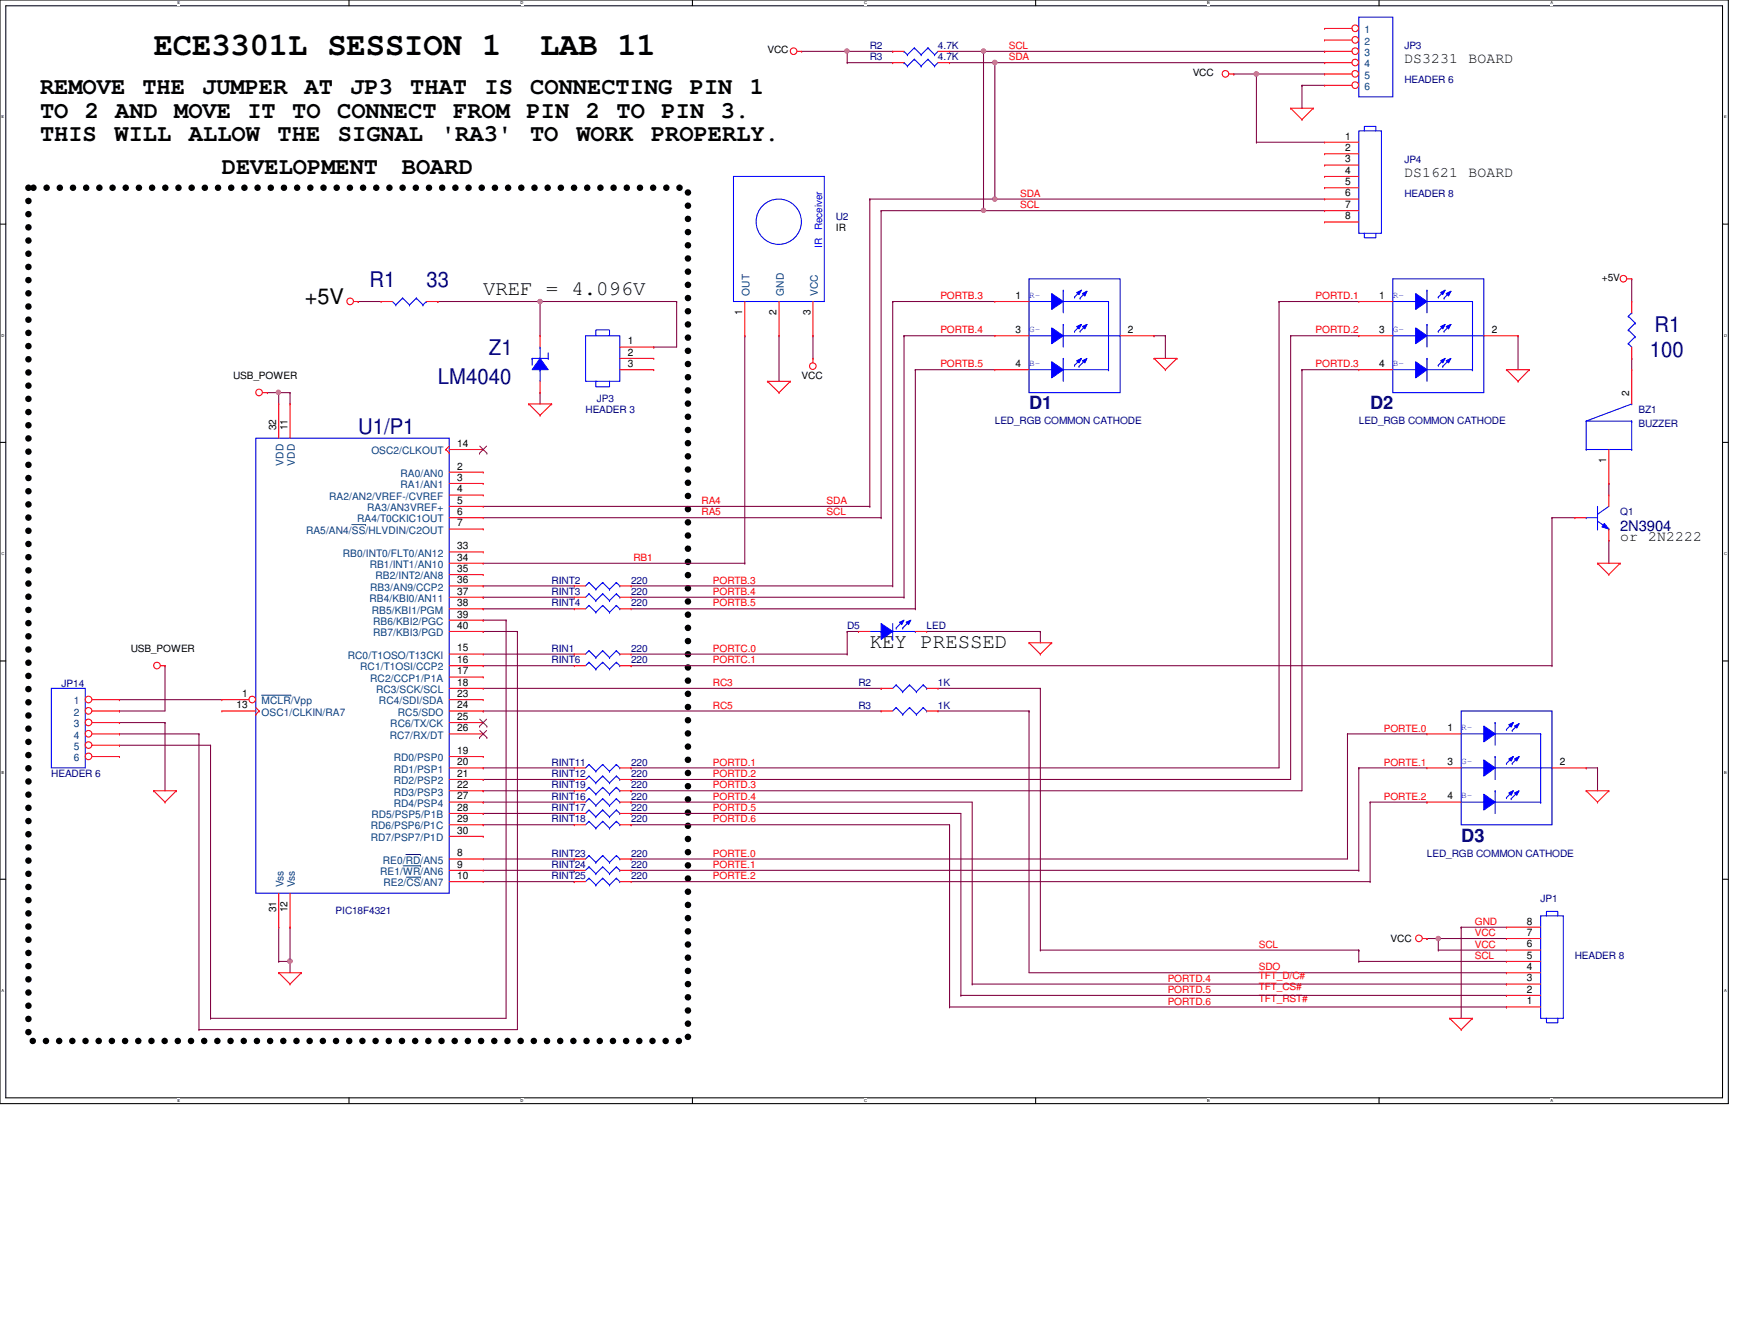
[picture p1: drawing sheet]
<svg xmlns="http://www.w3.org/2000/svg" width="279mm" height="216mm" viewBox="0 0 279 216" stroke-linecap="round" stroke-linejoin="round" font-family="sans-serif">
<path d="M0 0h278v177.4h-278zM.9 .9h276.2v175.6h-276.2z" fill="none" stroke="#000" stroke-width=".17"/>
<g fill="#fff">
<path d="M28.5 .1h.5v.7h-.5z"/>
<path d="M28.5 176.6h.5v.7h-.5z"/>
</g>
<path d="M56.1 0v.9M56.1 176.5v.9" fill="none" stroke="#000" stroke-width=".17"/>
<g fill="#fff">
<path d="M83.7 .1h.5v.7h-.5z"/>
<path d="M83.7 176.6h.5v.7h-.5z"/>
</g>
<path d="M111.4 0v.9M111.4 176.5v.9" fill="none" stroke="#000" stroke-width=".17"/>
<g fill="#fff">
<path d="M139 .1h.4v.7h-.4z"/>
<path d="M139 176.6h.4v.7h-.4z"/>
</g>
<path d="M166.6 0v.9M166.6 176.5v.9" fill="none" stroke="#000" stroke-width=".17"/>
<g fill="#fff">
<path d="M194.2 .1h.4v.7h-.4z"/>
<path d="M194.2 176.6h.4v.7h-.4z"/>
</g>
<path d="M221.8 0v.9M221.8 176.5v.9" fill="none" stroke="#000" stroke-width=".17"/>
<g fill="#fff">
<path d="M249.4 .1h.4v.7h-.4z"/>
<path d="M249.4 176.6h.4v.7h-.4z"/>
<path d="M.3 18.5h.4v.7h-.4z"/>
<path d="M277.3 18.5h.4v.7h-.4z"/>
<path d="M.3 53.6h.4v.7h-.4z"/>
<path d="M277.3 53.6h.5v.7h-.5z"/>
</g>
<path d="M0 36h.9M277.1 36h.9" fill="none" stroke="#000" stroke-width=".17"/>
<g fill="#fff">
<path d="M.3 88.6h.4v.8h-.4z"/>
<path d="M277.3 88.6h.5v.8h-.5z"/>
</g>
<path d="M0 71.1h.9M277.1 71.1h.9" fill="none" stroke="#000" stroke-width=".17"/>
<g fill="#fff">
<path d="M.3 123.8h.4v.7h-.4z"/>
<path d="M277.3 123.8h.4v.7h-.4z"/>
</g>
<path d="M0 106.3h.9M277.1 106.3h.9" fill="none" stroke="#000" stroke-width=".17"/>
<g fill="#fff">
<path d="M.3 158.9h.3v.7h-.3z"/>
<path d="M277.3 158.9h.4v.7h-.4z"/>
</g>
<path d="M0 141.4h.9M277.1 141.4h.9" fill="none" stroke="#000" stroke-width=".17"/>
<path d="M4.6 30.2h106.1v137.1h-106.1z" fill="none" stroke="#000" stroke-width="1.1" stroke-dasharray="0 2.1"/>
<path d="M119.8 54h.1M119.8 54v36.6M77.7 90.6h42.1M119.8 90.6h.1M46.7 154.6h.1M46.7 154.6v1.8M77.7 141.7h14.7M92.4 141.7h.1M101.5 141.7h118.9M220.4 141.7h.1" fill="none" stroke="#800040" stroke-width=".17"/>
<circle cx="46.6" cy="154.5" r=".36" fill="#f0f"/>
<circle cx="46.6" cy="154.5" r=".36" fill="none" stroke="#f0f" stroke-width=".17"/>
<g fill="none" stroke="#800040" stroke-width=".17">
<path d="M43 63.1h.1M43 63.1h3.7M44.8 63.1h.1M44.8 63.1v1.8M46.7 63.1h.1M46.7 63.1v1.8M19.2 114.3h.1M19.2 119.8h.1M19.2 118h.1M19.2 112.5h.1M19.2 116.2h.1M19.2 119.8h14.7"/>
<path d="M19.2 118h12.8M19.2 112.5h16.5M19.2 116.2h7.3M26.5 107h.1M26.5 116.2h.1M26.5 107v7.3h-7.3M26.5 116.2v10.9M32 118h.1M32 118v47.5M33.9 119.8h.1M33.9 119.8v43.9M77.7 101.5h.1"/>
<path d="M77.7 101.5h5.5M83.2 101.5h.1M83.2 101.5v64h-51.2M44.8 154.6h.1M46.7 149.1h.1M46.7 149.1v5.5h-1.9M32 165.5h.1"/>
</g>
<circle cx="44.8" cy="63.1" r=".34" fill="#f0f"/>
<circle cx="44.8" cy="63.1" r=".34" fill="none" stroke="#f0f" stroke-width=".17"/>
<g fill="none" stroke="#800040" stroke-width=".17">
<path d="M57.6 48.5h.1M57.6 48.5h3.7M70.4 48.5h.1M70.4 48.5h38.4M86.9 48.5h.1M86.9 48.5v5.5M86.9 63.1h.1M86.9 63.1v1.8M77.7 94.2h.1M77.7 94.2h14.7M77.7 107h.1M77.7 114.3h.1"/>
<path d="M77.7 107h14.7M77.7 110.7h64M77.7 114.3h64M141.7 110.7h.1M77.7 123.4h.1M77.7 125.3h.1M77.7 128.9h.1M77.7 130.8h.1M77.7 132.6h.1M77.7 123.4h14.7M77.7 125.3h14.7M77.7 128.9h14.7"/>
<path d="M77.7 130.8h14.7M77.7 132.6h14.7M44.8 149.1h.1M44.8 149.1v5.5M33.9 163.7h.1M33.9 163.7h47.5"/>
</g>
<circle cx="86.9" cy="48.5" r=".34" fill="#f0f"/>
<circle cx="86.9" cy="48.5" r=".34" fill="none" stroke="#f0f" stroke-width=".17"/>
<g fill="none" stroke="#800040" stroke-width=".17">
<path d="M105.2 55.8h.1M108.8 48.5h.1M108.8 48.5v7.3h-3.6M143.6 48.5h.1M143.6 48.5h16.4M187.5 54h.1M187.5 54v3.6M77.7 96h.1M77.7 99.7h.1M77.7 97.9h.1M77.7 96h14.7M77.7 99.7h3.7"/>
<path d="M77.7 97.9h14.7M81.4 99.7h.1M81.4 99.7v64M101.5 96h43.9M101.5 94.2h42.1M101.5 97.9h45.7M143.6 94.2h.1M145.4 96h.1M147.2 97.9h.1M101.5 107h.1M101.5 107h148.1M150.9 114.3h14.6"/>
<path d="M165.5 114.3h.1M216.7 118h.1M216.7 118h12.8M216.7 118v20.1h-115.2M77.7 138.1h14.7M77.7 139.9h14.7M92.4 138.1h.1M92.4 139.9h.1M101.5 123.4h.1M101.5 125.3h.1M101.5 128.9h.1M101.5 130.8h.1"/>
<path d="M101.5 132.6h.1M101.5 138.1h.1M101.5 123.4h104.2M101.5 125.3h106.1M101.5 128.9h54.9M101.5 130.8h53.1M101.5 132.6h51.2M101.5 139.9h117.1M218.6 139.9h.1M218.6 123.4h.1M218.6 123.4h10.9M218.6 123.4v16.5"/>
<path d="M255.1 123.4h.1M255.1 123.4h1.9M257 123.4h.1M257 123.4v3.7M156.4 158.2h85.9M165.5 156.4h76.8M167.3 152.7h51.3M218.6 154.6h.1M218.6 152.7h.1M218.6 152.7v1.9M218.6 154.6h23.7M229.5 150.9h.1"/>
<path d="M229.5 150.9h1.9M242.3 156.4h.1M242.3 158.2h.1M152.7 161.9h89.6M154.6 160h87.7M242.3 161.9h.1M242.3 160h.1"/>
</g>
<circle cx="231.3" cy="150.9" r=".34" fill="#f0f"/>
<circle cx="231.3" cy="150.9" r=".34" fill="none" stroke="#f0f" stroke-width=".17"/>
<g fill="none" stroke="#800040" stroke-width=".17">
<path d="M158.2 33.9h.1M158.2 33.9h54.9M125.3 54h.1M125.3 54v7.3M130.8 54h.1M130.8 54v3.6M143.6 48.5h.1M143.6 48.5v45.7M145.4 54h.1M145.4 54v42M145.4 54h14.6M147.2 59.4h.1"/>
<path d="M147.2 59.4h12.8M147.2 59.4v38.5M185.6 54h.1M185.6 54h1.9M205.7 48.5h.1M205.7 48.5h12.9M205.7 48.5v74.9M207.6 54h.1M207.6 54h11M207.6 54v71.3M209.4 59.4h.1M209.4 59.4v67.7h-107.9"/>
<path d="M209.4 59.4h9.2M244.2 54h.1M244.2 54v5.4M262.5 44.8h.1M262.5 57.6h.1M262.5 44.8v3.7M262.5 57.6v1.8M258.8 77.7h.1M258.8 77.7v1.9M249.6 83.2h.1M249.6 83.2h3.7M249.6 83.2v23.8"/>
<path d="M258.8 86.9h.1M258.8 86.9v3.7M77.7 105.2h14.7M92.4 105.2h.1M101.5 105.2h34.8M136.3 105.2h.1M136.3 101.5h.1M136.3 101.5v3.7M136.3 101.5h1.8M138.1 101.5h.1M149.1 101.5h18.2M150.9 110.7h16.4"/>
<path d="M165.5 114.3h.1M165.5 114.3v42.1M167.3 110.7h.1M167.3 101.5h.1M167.3 101.5v1.8M167.3 110.7v42M249.6 107h.1M77.7 127.1h.1M77.7 127.1h14.7M101.5 127.1h.1M152.7 132.6v29.3M154.6 130.8v29.2"/>
<path d="M156.4 128.9v29.3M220.4 128.9h.1M220.4 128.9v12.8M220.4 128.9h9.1M229.5 128.9h.1M156.4 158.2h.1M167.3 152.7h.1M231.4 152.7h.1M231.4 150.9h.1M231.4 152.7h10.9M231.4 150.9v1.8M231.4 150.9h10.9"/>
<path d="M235 149.1h.1M235 149.1h7.3M235 149.1v14.6M152.7 161.9h.1M154.6 160h.1"/>
</g>
<circle cx="158.2" cy="33.8" r=".34" fill="#f0f"/>
<circle cx="158.2" cy="33.8" r=".34" fill="none" stroke="#f0f" stroke-width=".17"/>
<path d="M198.5 11.9h.1M198.5 11.9h3.6M202.1 11.9h.1M202.1 11.9v11M209.4 13.7h.1M209.4 13.7v3.7M209.4 13.7h3.7M160 32h.1M160 32h53.1M202.1 22.9h.1M202.1 22.9h11" fill="none" stroke="#800040" stroke-width=".17"/>
<circle cx="160" cy="32" r=".34" fill="#f0f"/>
<circle cx="160" cy="32" r=".34" fill="none" stroke="#f0f" stroke-width=".17"/>
<path d="M152.7 10.1h7.3M152.7 8.3h5.5M158.2 8.3h.1M160 10.1h.1M202.1 11.9h11M213.1 11.9h.1" fill="none" stroke="#800040" stroke-width=".17"/>
<circle cx="202.1" cy="11.9" r=".36" fill="#f0f"/>
<circle cx="202.1" cy="11.9" r=".36" fill="none" stroke="#f0f" stroke-width=".17"/>
<path d="M128.9 8.3h14.7M136.3 8.3h.1M136.3 10.1h.1M136.3 10.1h7.3M136.3 8.3v1.8M143.6 8.3h.1" fill="none" stroke="#800040" stroke-width=".17"/>
<circle cx="136.2" cy="8.2" r=".34" fill="#f0f"/>
<circle cx="136.2" cy="8.2" r=".34" fill="none" stroke="#f0f" stroke-width=".17"/>
<path d="M213.1 8.3h.1M213.1 8.3h-54.9v25.6M139.9 32h.1M139.9 32v49.4M158.2 33.9h.1M77.7 81.4h62.2M139.9 81.4h.1" fill="none" stroke="#800040" stroke-width=".17"/>
<circle cx="158.2" cy="8.2" r=".34" fill="#f0f"/>
<circle cx="158.2" cy="8.2" r=".34" fill="none" stroke="#f0f" stroke-width=".17"/>
<path d="M213.1 10.1h.1M213.1 10.1h-53.1v21.9M141.7 33.9h.1M141.7 33.9v49.3M141.7 33.9h16.5M158.2 33.9h.1M160 32h.1M77.7 83.2h64M141.7 83.2h.1" fill="none" stroke="#800040" stroke-width=".17"/>
<circle cx="160" cy="10" r=".35" fill="#f0f"/>
<circle cx="160" cy="10" r=".35" fill="none" stroke="#f0f" stroke-width=".17"/>
<path d="M139.9 32h.1M139.9 32h20.1" fill="none" stroke="#800040" stroke-width=".17"/>
<g fill="none" stroke="#f00" stroke-width=".17">
<path d="M128.2 8.3h.7M128.9 8.3h.1M197.7 11.9h.8M198.5 11.9h.1M207.6 17.4h.1M207.6 17.4h3.6M207.6 17.4l1.8 1.8M209.4 19.2h.1M211.2 17.4h.1M211.2 17.4l-1.8 1.8M56.9 48.5h.7M57.6 48.5h.1"/>
<path d="M61.3 48.5h.1M61.3 48.5h1.8M68.6 48.5h1.8M70.4 48.5h.1M99.7 57.6h5.5M99.7 59.4h5.5M99.7 55.8h5.5M105.2 55.8h.1M105.2 57.6h.1M105.2 59.4h.1M130.8 57.6h.1M130.8 57.6v.7"/>
<path d="M185.6 57.6h.1M185.6 57.6h3.7M185.6 57.6l1.9 1.8M187.5 59.4h.1M189.3 57.6h.1M189.3 57.6l-1.8 1.8M242.3 59.4h.1M242.3 59.4h3.7M242.3 59.4l1.9 1.9M246 59.4h.1M246 59.4l-1.8 1.9M261.7 44.8h.8"/>
<path d="M262.5 44.8h.1M42.2 63.1h.8M43 63.1h.1M85 64.9h.1M85 64.9h3.7M85 64.9l1.9 1.9M86.9 66.8h.1M88.7 64.9h.1M88.7 64.9l-1.8 1.9M123.4 61.3h.1M123.4 61.3h3.7M123.4 61.3l1.9 1.8"/>
<path d="M125.3 63.1h.1M127.1 61.3h.1M127.1 61.3l-1.8 1.8M244.2 61.3h.1M92.4 96h.1M92.4 94.2h.1M92.4 97.9h.1M92.4 96h1.8M92.4 94.2h1.8M92.4 97.9h1.8M99.7 96h1.8M99.7 94.2h1.8"/>
<path d="M99.7 97.9h1.8M101.5 96h.1M101.5 94.2h.1M101.5 97.9h.1M257 90.6h.1M257 90.6h3.6M257 90.6l1.8 1.8M258.8 92.4h.1M260.6 90.6h.1M260.6 90.6l-1.8 1.8M25.8 107h.7M26.5 107h.1"/>
<path d="M165.5 103.3h.1M165.5 103.3h3.7M165.5 103.3l1.8 1.9M167.3 105.2h.1M169.2 103.3h.1M169.2 103.3l-1.9 1.9M24.7 127.1h.1M24.7 127.1h3.7M24.7 127.1l1.8 1.8M26.5 128.9h.1M28.4 127.1h.1M28.4 127.1l-1.9 1.8"/>
<path d="M92.4 123.4h.1M92.4 132.6h.1M92.4 123.4h1.8M92.4 132.6h1.8M99.7 123.4h1.8M99.7 132.6h1.8M101.5 123.4h.1M101.5 132.6h.1M255.1 127.1h.1M255.1 127.1h3.7M255.1 127.1l1.9 1.8M257 128.9h.1"/>
<path d="M258.8 127.1h.1M258.8 127.1l-1.8 1.8M44.8 156.4h.1M44.8 156.4h3.7M44.8 156.4l1.9 1.8M46.7 158.2h.1M48.5 156.4h.1M48.5 156.4l-1.8 1.8M228.8 150.9h.7M229.5 150.9h.1M233.2 163.7h.1M233.2 163.7h3.7"/>
<path d="M233.2 163.7l1.8 1.8M235 165.5h.1M236.9 163.7h.1M236.9 163.7l-1.9 1.8"/>
<circle cx="127.6" cy="8.2" r=".54"/>
<circle cx="197.1" cy="11.9" r=".54"/>
<circle cx="56.3" cy="48.4" r=".54"/>
<circle cx="130.7" cy="58.9" r=".54"/>
<circle cx="261.1" cy="44.8" r=".54"/>
<circle cx="41.7" cy="63.1" r=".54"/>
<circle cx="25.2" cy="107" r=".54"/>
<circle cx="228.2" cy="150.8" r=".54"/>
</g>
<g fill="none" stroke="#00f" stroke-width=".17">
<path d="M63.1 48.5l.6 .5M63.7 49h.1M64.8 47.9h.1M64.8 47.9l-1.1 1.1M64.8 47.9l1.1 1.1M65.9 49h.1M67 47.9h.1M67 47.9l-1.1 1.1M67 47.9l1 1.1M68 49h.1M68.6 48.5h.1M68.6 48.5l-.6 .5"/>
<path d="M94.2 54h5.5v7.3h-5.5zM95.8 54v-1h2.2v1h-.1M96 61.3h-.2v.9h2.2v-.9M94.7 95.5h.1M94.7 93.6h.1M94.7 97.3h.1M94.7 95.5l-.5 .5M94.7 95.5l1.1 1.1M94.7 93.6l-.5 .6M94.7 93.6l1.1 1.1M94.7 97.3l-.5 .6M94.7 97.3l1.1 1.1"/>
<path d="M95.8 96.6h.1M95.8 94.7h.1M95.8 98.4h.1M96.9 95.5h.1M96.9 93.6h.1M96.9 97.3h.1M96.9 95.5l-1.1 1.1M96.9 95.5l1.1 1.1M96.9 93.6l-1.1 1.1M96.9 93.6l1.1 1.1M96.9 97.3l-1.1 1.1M96.9 97.3l1.1 1.1"/>
<path d="M98 96.6h.1M98 94.7h.1M98 98.4h.1M99.1 95.5h.1M99.1 93.6h.1M99.1 97.3h.1M99.1 95.5l-1.1 1.1M99.1 95.5l.6 .5M99.1 93.6l-1.1 1.1M99.1 93.6l.6 .6M99.1 97.3l-1.1 1.1M99.1 97.3l.6 .6"/>
<path d="M99.7 96h.1M99.7 94.2h.1M99.7 97.9h.1M139.9 101.5h1.8M141.7 101.5h.1M143.6 102.8h.1M143.6 100.2v2.6M143.6 101.5h3.6M147.2 101.5h.1M94.7 122.9h.1M94.7 132h.1M94.7 122.9l-.5 .5"/>
<path d="M94.7 122.9l1.1 1.1M94.7 132l-.5 .6M94.7 132l1.1 1.1M95.8 124h.1M95.8 133.1h.1M96.9 122.9h.1M96.9 132h.1M96.9 122.9l-1.1 1.1M96.9 122.9l1.1 1.1M96.9 132l-1.1 1.1M96.9 132l1.1 1.1M98 124h.1"/>
<path d="M98 133.1h.1M99.1 122.9h.1M99.1 132h.1M99.1 122.9l-1.1 1.1M99.1 122.9l.6 .5M99.1 132l-1.1 1.1M99.1 132l.6 .6M99.7 123.4h.1M99.7 132.6h.1"/>
</g>
<path d="M141.7 100.2l1.9 1.3-1.9 1.3z" fill-rule="evenodd" fill="#00f"/>
<path d="M141.7 100.2l1.9 1.3-1.9 1.3z" fill="none" stroke="#00f" stroke-width=".17"/>
<path d="M145.8 100l.7-.3-.4 .7z" fill-rule="evenodd" fill="#00f"/>
<path d="M145.8 100l.7-.3-.4 .7z" fill="none" stroke="#00f" stroke-width=".17"/>
<path d="M144.7 100l.7-.3-.4 .7z" fill-rule="evenodd" fill="#00f"/>
<g fill="none" stroke="#00f" stroke-width=".17">
<path d="M145.2 99.9l-1.1 1.1M146.3 99.9l-1.1 1.1M8.3 110.7h5.4v12.7h-5.4zM144.1 101h.1M144.1 113.7h.1M144.1 113.7l-.5 .6M144.1 113.7l1.1 1.2M144.7 100l.7-.3-.4 .7zM145.2 101h.1M145.2 114.9h.1M146.3 113.7h.1M146.3 113.7l-1.1 1.2"/>
<path d="M146.3 113.7l1.1 1.2M147.4 114.9h.1M148.5 113.7h.1M148.5 113.7l-1.1 1.2M148.5 113.7l.6 .6M149.1 114.3h.1"/>
</g>
<path d="M138.1 101.5h.1M138.1 101.5h1.8M141.7 114.3h.1M141.7 114.3h1.9M147.2 101.5h1.9M149.1 101.5h.1M149.1 114.3h1.8M150.9 114.3h.1" fill="none" stroke="#f00" stroke-width=".17"/>
<circle cx="14.2" cy="112.5" r=".54" fill="#fff"/>
<g fill="none" stroke="#f00" stroke-width=".17">
<path d="M14.8 112.5h4.4M19.2 112.5h.1"/>
<circle cx="14.2" cy="112.5" r=".54"/>
</g>
<circle cx="14.2" cy="114.3" r=".54" fill="#fff"/>
<g fill="none" stroke="#f00" stroke-width=".17">
<path d="M14.8 114.3h4.4M19.2 114.3h.1"/>
<circle cx="14.2" cy="114.3" r=".54"/>
</g>
<circle cx="14.2" cy="116.1" r=".54" fill="#fff"/>
<g fill="none" stroke="#f00" stroke-width=".17">
<path d="M14.8 116.2h4.4M19.2 116.2h.1"/>
<circle cx="14.2" cy="116.1" r=".54"/>
</g>
<circle cx="14.2" cy="118" r=".54" fill="#fff"/>
<g fill="none" stroke="#f00" stroke-width=".17">
<path d="M14.8 118h4.4M19.2 118h.1"/>
<circle cx="14.2" cy="118" r=".54"/>
</g>
<circle cx="14.2" cy="119.8" r=".54" fill="#fff"/>
<g fill="none" stroke="#f00" stroke-width=".17">
<path d="M14.8 119.8h4.4M19.2 119.8h.1"/>
<circle cx="14.2" cy="119.8" r=".54"/>
</g>
<circle cx="14.2" cy="121.6" r=".54" fill="#fff"/>
<g fill="none" stroke="#f00" stroke-width=".17">
<path d="M119.8 54h.1M119.8 48.5v5.5M125.3 54h.1M125.3 48.5v5.5M130.8 54h.1M130.8 48.5v5.5M14.8 121.6h4.4M19.2 121.6h.1M92.4 138.1h.1M92.4 138.1h1.8M99.7 138.1h1.8M101.5 138.1h.1"/>
<path d="M242.3 158.2h.1M242.3 156.4h.1M242.3 154.6h.1M242.3 152.7h.1M242.3 150.9h.1M242.3 149.1h.1M242.3 158.2h5.5M242.3 156.4h5.5M242.3 154.6h5.5M242.3 152.7h5.5M242.3 150.9h5.5M242.3 149.1h5.5"/>
<path d="M242.3 161.9h.1M242.3 160h.1M242.3 161.9h5.5M242.3 160h5.5"/>
<circle cx="14.2" cy="121.6" r=".54"/>
</g>
<g fill="none" stroke="#00f" stroke-width=".17">
<path d="M118 28.4h14.6v20.1h-14.6zM41.1 70.4h31.2v73.2h-31.2zM94.7 137.5h.1M94.7 137.5l-.5 .6M94.7 137.5l1.1 1.1M95.8 138.6h.1M96.9 137.5h.1M96.9 137.5l-1.1 1.1M96.9 137.5l1.1 1.1M98 138.6h.1M99.1 137.5h.1M99.1 137.5l-1.1 1.1"/>
<path d="M99.1 137.5l.6 .6M99.7 138.1h.1M247.8 147.2h3.7v16.5h-3.7zM248.8 147.2v-.7h1.8v.7M248.8 163.7v.7h1.8v-.7"/>
<circle cx="125.3" cy="35.6" r="3.6"/>
</g>
<circle cx="40.6" cy="112.5" r=".54" fill="#fff"/>
<g fill="none" stroke="#f00" stroke-width=".17">
<path d="M44.8 64.9h.1M44.8 64.9v5.5M46.7 64.9h.1M46.7 64.9v5.5M71.7 72.3h.1M71.7 72.3l.6 .5M72.3 72.8h.1M72.3 75.9h5.4M72.3 77.7h5.4M72.3 79.6h5.4M72.3 71.7l-.6 .6M72.3 72.3h5.4"/>
<path d="M77.7 75.9h.1M77.7 77.7h.1M77.7 79.6h.1M77.7 72.3h.1M72.3 81.4h5.4M72.3 83.2h5.4M72.3 85h5.4M72.3 88.7h5.4M72.3 90.6h5.4M72.3 92.4h5.4M72.3 94.2h5.4M72.3 96h5.4"/>
<path d="M72.3 97.9h5.4M72.3 99.7h5.4M77.7 81.4h.1M77.7 83.2h.1M77.7 85h.1M77.7 88.7h.1M77.7 90.6h.1M77.7 92.4h.1M77.7 94.2h.1M77.7 96h.1M77.7 97.9h.1M77.7 99.7h.1"/>
<path d="M35.7 112.5h.1M35.7 114.3h.1M35.7 112.5h4.3M35.7 114.3h5.4M41.1 114.9h.1M41.1 113.7l.6 .6M41.7 114.3h.1M41.7 114.3l-.6 .6M72.3 112.5h5.4M72.3 114.3h5.4M72.3 101.5h5.4M72.3 118h5.4"/>
<path d="M72.3 116.2h5.4M72.3 110.7h5.4M72.3 108.8h5.4M72.3 107h5.4M72.3 105.2h5.4M77.7 101.5h.1M77.7 118h.1M77.7 116.2h.1M77.7 114.3h.1M77.7 112.5h.1M77.7 110.7h.1M77.7 108.8h.1"/>
<path d="M77.7 107h.1M77.7 105.2h.1M72.3 138.1h5.4M72.3 139.9h5.4M72.3 121.6h5.4M72.3 123.4h5.4M72.3 125.3h5.4M72.3 127.1h5.4M72.3 128.9h5.4M72.3 130.8h5.4M72.3 132.6h5.4M72.3 134.5h5.4"/>
<path d="M77.7 138.1h.1M77.7 139.9h.1M77.7 121.6h.1M77.7 123.4h.1M77.7 125.3h.1M77.7 127.1h.1M77.7 128.9h.1M77.7 130.8h.1M77.7 132.6h.1M77.7 134.5h.1M44.8 149.1h.1M44.8 143.6v5.5"/>
<path d="M46.7 149.1h.1M46.7 143.6v5.5M72.3 141.7h5.4M77.7 141.7h.1"/>
<circle cx="40.6" cy="112.5" r=".54"/>
</g>
<path d="M56.6 84.3h2.2M58.8 84.3h.1M42.1 111.8h4.7M46.8 111.8h.1M64.9 139.2h2.7M65.3 137.4h2.3M67.6 137.4h.1M67.6 139.2h.1M65.4 141h2.2M67.6 141h.1" fill="none" stroke="#004080" stroke-width=".16"/>
<path d="M77.1 72.9h.1M77.2 71.7l1.1 1.2M78.3 71.7l-1.2 1.2M78.3 72.9h.1M77.1 118.6h.1M77.1 116.8h.1M77.2 117.4l1.1 1.2M77.2 115.6l1.1 1.2M78.3 117.4l-1.2 1.2M78.3 115.6l-1.2 1.2M78.3 118.6h.1M78.3 116.8h.1" fill="none" stroke="#804000" stroke-width=".16"/>
<path d="M238.7 116.7l1.8 1.3-1.8 1.3z" fill-rule="evenodd" fill="#00f"/>
<path d="M238.7 116.7l1.8 1.3-1.8 1.3z" fill="none" stroke="#00f" stroke-width=".17"/>
<path d="M242.7 116.5l.7-.3-.3 .7z" fill-rule="evenodd" fill="#00f"/>
<path d="M242.3 117.3h.1M242.7 116.5l.7-.3-.3 .7zM243.4 116.2l-1.1 1.1" fill="none" stroke="#00f" stroke-width=".17"/>
<path d="M243.6 116.7l.7-.4-.3 .8z" fill-rule="evenodd" fill="#00f"/>
<path d="M235 118h12.8M240.5 116.2h.1M240.5 116.2v3.6M243.6 116.7l.7-.4-.3 .8zM247.8 118h.1M242.3 128.2h.1M243.4 127.1l-1.1 1.1" fill="none" stroke="#00f" stroke-width=".17"/>
<path d="M238.7 122.2l1.8 1.2-1.8 1.4z" fill-rule="evenodd" fill="#00f"/>
<path d="M238.7 122.2l1.8 1.2-1.8 1.4z" fill="none" stroke="#00f" stroke-width=".17"/>
<path d="M238.7 127.7l1.8 1.2-1.8 1.3z" fill-rule="evenodd" fill="#00f"/>
<path d="M235 123.4h12.8M235 128.9h12.8M238.7 127.7l1.8 1.2-1.8 1.3zM243.1 128.4h.1M243.2 122.7h.1M244.2 127.3l-1.1 1.1M244.3 121.6l-1.1 1.1M247.8 123.4h.1M247.8 128.9h.1" fill="none" stroke="#00f" stroke-width=".17"/>
<path d="M242.7 122l.7-.4-.3 .7z" fill-rule="evenodd" fill="#00f"/>
<path d="M242.7 122l.7-.4-.3 .7z" fill="none" stroke="#00f" stroke-width=".17"/>
<path d="M243.6 122l.7-.4-.3 .7z" fill-rule="evenodd" fill="#00f"/>
<path d="M243.6 122l.7-.4-.3 .7z" fill="none" stroke="#00f" stroke-width=".17"/>
<path d="M242.7 127.5l.7-.4-.3 .7z" fill-rule="evenodd" fill="#00f"/>
<path d="M242.7 127.5l.7-.4-.3 .7z" fill="none" stroke="#00f" stroke-width=".17"/>
<path d="M243.6 127.5l.7-.4-.3 .7z" fill-rule="evenodd" fill="#00f"/>
<g fill="none" stroke="#00f" stroke-width=".17">
<path d="M145.4 8.3h.1M145.4 8.3l.6 .5M146 8.8h.1M147.1 7.7h.1M147.1 7.7l1.1 1.1M147.1 7.7l-1.1 1.1M148.2 8.8h.1M149.3 7.7h.1M149.3 7.7l1 1.1M149.3 7.7l-1.1 1.1M150.3 8.8h.1M150.9 8.3l-.6 .5"/>
<path d="M218.6 21h3.6v16.5h-3.6zM219.5 21v-.7h1.8v.7M219.5 37.5v.7h1.8v-.7M235 114.3h14.6v18.3h-14.6zM243.2 117.4h.1M244.3 116.3l-1.1 1.1M247.8 118v10.9M94.7 126.6h.1M94.7 126.6l-.5 .5M94.7 126.6l1.1 1.1M95.8 127.7h.1M96.9 126.6h.1"/>
<path d="M96.9 126.6l-1.1 1.1M96.9 126.6l1.1 1.1M98 127.7h.1M99.1 126.6h.1M99.1 126.6l-1.1 1.1M99.1 126.6l.6 .5M99.7 127.1h.1M240.5 121.6h.1M240.5 127.1h.1M240.5 121.6v3.7M240.5 127.1v3.7M242.3 122.7h.1"/>
<path d="M243.4 121.6l-1.1 1.1M243.6 127.5l.7-.4-.3 .7zM247.8 128.9h.1M247.8 123.4h1.8M249.6 123.4h.1"/>
</g>
<g fill="none" stroke="#f00" stroke-width=".17">
<path d="M143.6 8.3h.1M143.6 8.3h1.8M150.9 8.3h1.8M152.7 8.3h.1M213.1 22.9h.1M213.1 24.7h.1M213.1 26.5h.1M213.1 28.4h.1M213.1 30.2h.1M213.1 32h.1M213.1 33.9h.1M213.1 35.7h.1"/>
<path d="M213.1 22.9h5.5M213.1 24.7h5.5M213.1 26.5h5.5M213.1 28.4h5.5M213.1 30.2h5.5M213.1 32h5.5M213.1 33.9h5.5M213.1 35.7h5.5M229.5 118h.1M229.5 118h5.5M92.4 127.1h.1M92.4 127.1h1.8"/>
<path d="M99.7 127.1h1.8M101.5 127.1h.1M229.5 123.4h.1M229.5 128.9h.1M229.5 123.4h5.5M229.5 128.9h5.5M249.6 123.4h5.5M255.1 123.4h.1"/>
</g>
<path d="M227.7 47.2l1.8 1.3-1.8 1.2z" fill-rule="evenodd" fill="#00f"/>
<path d="M227.7 47.2l1.8 1.3-1.8 1.2z" fill="none" stroke="#00f" stroke-width=".17"/>
<path d="M231.7 47l.8-.3-.4 .7z" fill-rule="evenodd" fill="#00f"/>
<path d="M231.4 47.8h.1M231.7 47l.8-.3-.4 .7zM232.5 46.7l-1.1 1.1" fill="none" stroke="#00f" stroke-width=".17"/>
<path d="M232.6 47.2l.8-.4-.4 .8z" fill-rule="evenodd" fill="#00f"/>
<path d="M224 48.5h12.9M229.5 46.7h.1M229.5 46.7v3.6M231.4 58.7h.1M232.5 57.6l-1.1 1.1M232.6 47.2l.8-.4-.4 .8zM236.9 48.5h.1" fill="none" stroke="#00f" stroke-width=".17"/>
<path d="M227.7 52.7l1.8 1.3-1.8 1.2z" fill-rule="evenodd" fill="#00f"/>
<path d="M227.7 52.7l1.8 1.3-1.8 1.2z" fill="none" stroke="#00f" stroke-width=".17"/>
<path d="M227.7 58.2l1.8 1.2-1.8 1.3z" fill-rule="evenodd" fill="#00f"/>
<path d="M224 54h12.9M224 59.4h12.9M227.7 58.2l1.8 1.2-1.8 1.3zM232.1 58.9h.1M232.3 53.3h.1M233.2 57.8l-1.1 1.1M233.4 52.2l-1.1 1.1M236.9 54h.1M236.9 59.4h.1" fill="none" stroke="#00f" stroke-width=".17"/>
<path d="M231.7 52.5l.8-.3-.4 .7z" fill-rule="evenodd" fill="#00f"/>
<path d="M231.7 52.5l.8-.3-.4 .7z" fill="none" stroke="#00f" stroke-width=".17"/>
<path d="M232.6 52.5l.8-.3-.4 .7z" fill-rule="evenodd" fill="#00f"/>
<path d="M232.6 52.5l.8-.3-.4 .7z" fill="none" stroke="#00f" stroke-width=".17"/>
<path d="M231.7 58l.8-.4-.4 .7z" fill-rule="evenodd" fill="#00f"/>
<path d="M231.7 58l.8-.4-.4 .7z" fill="none" stroke="#00f" stroke-width=".17"/>
<path d="M232.6 58l.8-.4-.4 .7z" fill-rule="evenodd" fill="#00f"/>
<g fill="none" stroke="#00f" stroke-width=".17">
<path d="M218.6 2.8h5.4v12.8h-5.4zM224 44.8h14.7v18.3h-14.7zM229.5 52.2h.1M229.5 57.6h.1M229.5 52.2v3.6M229.5 57.6v3.7M231.4 53.3h.1M232.3 47.9h.1M232.5 52.2l-1.1 1.1M232.6 58l.8-.4-.4 .7zM233.4 46.8l-1.1 1.1M236.9 59.4h.1"/>
<path d="M236.9 48.5v10.9M236.9 54h1.8M238.7 54h.1M94.7 139.4h.1M94.7 139.4l-.5 .5M94.7 139.4l1.1 1.1M96.9 139.4h.1M96.9 139.4l-1.1 1.1M96.9 139.4l1.1 1.1M99.1 139.4h.1M99.1 139.4l-1.1 1.1M99.1 139.4l.6 .5"/>
<path d="M99.7 139.9h.1M95.8 140.5h.1M98 140.5h.1"/>
</g>
<path d="M218.6 48.5h.1M218.6 54h.1M218.6 59.4h.1M218.6 48.5h5.4M218.6 54h5.4M218.6 59.4h5.4M238.7 54h5.5M244.2 54h.1M92.4 139.9h.1M92.4 139.9h1.8M99.7 139.9h1.8M101.5 139.9h.1" fill="none" stroke="#f00" stroke-width=".17"/>
<circle cx="218" cy="4.5" r=".54" fill="#fff"/>
<g fill="none" stroke="#f00" stroke-width=".17">
<path d="M213.1 4.6h.1M213.1 4.6h4.4"/>
<circle cx="218" cy="4.5" r=".54"/>
</g>
<circle cx="218" cy="6.4" r=".54" fill="#fff"/>
<g fill="none" stroke="#f00" stroke-width=".17">
<path d="M213.1 6.4h.1M213.1 6.4h4.4"/>
<circle cx="218" cy="6.4" r=".54"/>
</g>
<circle cx="218" cy="8.2" r=".54" fill="#fff"/>
<g fill="none" stroke="#f00" stroke-width=".17">
<path d="M213.1 8.3h.1M213.1 8.3h4.4"/>
<circle cx="218" cy="8.2" r=".54"/>
</g>
<circle cx="218" cy="10" r=".54" fill="#fff"/>
<g fill="none" stroke="#f00" stroke-width=".17">
<path d="M213.1 10.1h.1M213.1 10.1h4.4"/>
<circle cx="218" cy="10" r=".54"/>
</g>
<circle cx="218" cy="11.9" r=".54" fill="#fff"/>
<g fill="none" stroke="#f00" stroke-width=".17">
<path d="M213.1 11.9h.1M213.1 11.9h4.4"/>
<circle cx="218" cy="11.9" r=".54"/>
</g>
<circle cx="218" cy="13.7" r=".54" fill="#fff"/>
<g fill="none" stroke="#f00" stroke-width=".17">
<path d="M213.1 13.7h.1M213.1 13.7h4.4M262.5 59.4h.1M262.5 57.6h.1M262.5 48.5h.1M262.5 48.5v1.8M262.5 55.8v1.8M262.5 59.4v5.5M258.8 77.7h.1M258.8 72.3v5.4M92.4 105.2h.1M92.4 107h.1"/>
<path d="M92.4 105.2h1.8M92.4 107h1.8M99.7 105.2h1.8M99.7 107h1.8M101.5 105.2h.1M101.5 107h.1M92.4 128.9h.1M92.4 128.9h1.8M99.7 128.9h1.8M101.5 128.9h.1"/>
<circle cx="218" cy="13.7" r=".54"/>
</g>
<g fill="none" stroke="#00f" stroke-width=".17">
<path d="M261.9 55.2h.1M261.9 53h.1M261.9 50.8h.1M261.9 55.2l.6 .6M261.9 53l1.1 1.1M261.9 50.8l1.1 1.1M262.5 50.3h.1M262.5 50.3l-.6 .5M263 54.1h.1M263 51.9h.1M263 54.1l-1.1 1.1M263 51.9l-1.1 1.1"/>
<path d="M255.1 67.7h.1M255.1 72.3h.1M255.1 72.3h7.4M255.1 67.7h7.4M255.1 67.7v4.6M262.5 72.3h.1M262.5 67.7h.1M262.5 64.9h.1M262.5 67.7v4.6M262.5 64.9l-7.4 2.8M94.7 104.6h.1M94.7 106.5h.1"/>
<path d="M94.7 104.6l-.5 .6M94.7 104.6l1.1 1.1M94.7 106.5l-.5 .5M94.7 106.5l1.1 1.1M95.8 105.7h.1M95.8 107.6h.1M96.9 104.6h.1M96.9 106.5h.1M96.9 104.6l-1.1 1.1M96.9 104.6l1.1 1.1M96.9 106.5l-1.1 1.1M96.9 106.5l1.1 1.1"/>
<path d="M98 105.7h.1M98 107.6h.1M99.1 104.6h.1M99.1 106.5h.1M99.1 104.6l-1.1 1.1M99.1 104.6l.6 .6M99.1 106.5l-1.1 1.1M99.1 106.5l.6 .5M99.7 105.2h.1M99.7 107h.1M94.7 128.4h.1M94.7 128.4l-.5 .5"/>
<path d="M94.7 128.4l1.1 1.1M95.8 129.5h.1M96.9 128.4h.1M96.9 128.4l-1.1 1.1M96.9 128.4l1.1 1.1M98 129.5h.1M99.1 128.4h.1M99.1 128.4l-1.1 1.1M99.1 128.4l.6 .5M99.7 128.9h.1"/>
</g>
<path d="M169.2 47.2l1.8 1.3-1.8 1.2z" fill-rule="evenodd" fill="#00f"/>
<path d="M169.2 47.2l1.8 1.3-1.8 1.2z" fill="none" stroke="#00f" stroke-width=".17"/>
<path d="M173.2 47l.7-.3-.3 .7z" fill-rule="evenodd" fill="#00f"/>
<path d="M172.8 47.8h.1M173.2 47l.7-.3-.3 .7zM173.9 46.7l-1.1 1.1" fill="none" stroke="#00f" stroke-width=".17"/>
<path d="M174.1 47.2l.7-.4-.3 .8z" fill-rule="evenodd" fill="#00f"/>
<path d="M165.5 48.5h12.8M171 46.7h.1M171 46.7v3.6M172.8 58.7h.1M173.9 57.6l-1.1 1.1M174.1 47.2l.7-.4-.3 .8zM178.3 48.5h.1" fill="none" stroke="#00f" stroke-width=".17"/>
<path d="M169.2 52.7l1.8 1.3-1.8 1.2z" fill-rule="evenodd" fill="#00f"/>
<path d="M169.2 52.7l1.8 1.3-1.8 1.2z" fill="none" stroke="#00f" stroke-width=".17"/>
<path d="M169.2 58.2l1.8 1.2-1.8 1.3z" fill-rule="evenodd" fill="#00f"/>
<path d="M165.5 54h12.8M165.5 59.4h12.8M169.2 58.2l1.8 1.2-1.8 1.3zM173.6 58.9h.1M173.7 53.3h.1M174.7 57.8l-1.1 1.1M174.8 52.2l-1.1 1.1M178.3 54h.1M178.3 59.4h.1" fill="none" stroke="#00f" stroke-width=".17"/>
<path d="M173.2 52.5l.7-.3-.3 .7z" fill-rule="evenodd" fill="#00f"/>
<path d="M173.2 52.5l.7-.3-.3 .7z" fill="none" stroke="#00f" stroke-width=".17"/>
<path d="M174.1 52.5l.7-.3-.3 .7z" fill-rule="evenodd" fill="#00f"/>
<path d="M174.1 52.5l.7-.3-.3 .7z" fill="none" stroke="#00f" stroke-width=".17"/>
<path d="M173.2 58l.7-.4-.3 .7z" fill-rule="evenodd" fill="#00f"/>
<path d="M173.2 58l.7-.4-.3 .7z" fill="none" stroke="#00f" stroke-width=".17"/>
<path d="M174.1 58l.7-.4-.3 .7z" fill-rule="evenodd" fill="#00f"/>
<g fill="none" stroke="#00f" stroke-width=".17">
<path d="M85.6 57.6h.1M85.6 58.5h.1M85.6 57.6h2.6M85.6 57.6v.9M86.9 59.4h.1M86.9 55.8h.1M86.9 55.8v1.8M86.9 59.4v1.9M88.2 57.6h.1M88.2 56.7v.9M165.5 44.8h14.7v18.3h-14.7zM171 52.2h.1"/>
<path d="M171 57.6h.1M171 52.2v3.6M171 57.6v3.7M172.8 53.3h.1M173.7 47.9h.1M173.9 52.2l-1.1 1.1M174.1 58l.7-.4-.3 .7zM174.8 46.8l-1.1 1.1M178.3 59.4h.1M178.3 48.5v10.9M178.3 54h1.9M180.2 54h.1"/>
<path d="M94.7 141.2h.1M94.7 141.2l-.5 .5M94.7 141.2l1.1 1.1M95.8 142.3h.1M96.9 141.2h.1M96.9 141.2l-1.1 1.1M96.9 141.2l1.1 1.1M98 142.3h.1M99.1 141.2h.1M99.1 141.2l-1.1 1.1M99.1 141.2l.6 .5M99.7 141.7h.1"/>
</g>
<path d="M160 48.5h.1M160 54h.1M160 59.4h.1M160 48.5h5.5M160 54h5.5M160 59.4h5.5M180.2 54h5.4M185.6 54h.1M92.4 141.7h.1M92.4 141.7h1.8M99.7 141.7h1.8M101.5 141.7h.1" fill="none" stroke="#f00" stroke-width=".17"/>
<path d="M86.9 57.6l1.3 1.8h-2.6z" fill-rule="evenodd" fill="#00f"/>
<g fill="none" stroke="#00f" stroke-width=".17">
<path d="M86.9 57.6l1.3 1.8h-2.6zM255.1 83.2h.1M255.1 83.2h1.9M257 82.7h.1M257 85h.1M257 83.8l1.8 1.2M257 81.4v3.6M258.8 85h.1M258.8 81.4l-1.8 1.3M144.1 110.1h.1M144.1 110.1l-.5 .6M144.1 110.1l1.1 1.1"/>
<path d="M145.2 111.2h.1M146.3 110.1h.1M146.3 110.1l-1.1 1.1M146.3 110.1l1.1 1.1M147.4 111.2h.1M148.5 110.1h.1M148.5 110.1l-1.1 1.1M148.5 110.1l.6 .6M149.1 110.7h.1"/>
</g>
<path d="M86.9 54h.1M86.9 54v1.8M86.9 63.1h.1M86.9 61.3v1.8M141.7 110.7h.1M141.7 110.7h1.9M149.1 110.7h1.8M150.9 110.7h.1" fill="none" stroke="#f00" stroke-width=".17"/>
<path d="M258.1 84.2l.7 .8-1.1-.3z" fill="#00f"/>
<g fill="none" stroke="#00f" stroke-width=".17">
<path d="M145.4 10.1h.1M145.4 10.1l.6 .5M146 10.6h.1M147.1 9.5h.1M147.1 9.5l1.1 1.1M147.1 9.5l-1.1 1.1M148.2 10.6h.1M149.3 9.5h.1M149.3 9.5l1 1.1M149.3 9.5l-1.1 1.1M150.3 10.6h.1M150.9 10.1l-.6 .5"/>
<path d="M258.1 84.2l.7 .8-1.1-.3zM94.7 124.8h.1M94.7 130.2h.1M94.7 124.8l-.5 .5M94.7 124.8l1.1 1.1M94.7 130.2l-.5 .6M94.7 130.2l1.1 1.1M95.8 125.9h.1M95.8 131.3h.1M96.9 124.8h.1M96.9 130.2h.1M96.9 124.8l-1.1 1.1"/>
<path d="M96.9 124.8l1.1 1.1M96.9 130.2l-1.1 1.1M96.9 130.2l1.1 1.1M98 125.9h.1M98 131.3h.1M99.1 124.8h.1M99.1 130.2h.1M99.1 124.8l-1.1 1.1M99.1 124.8l.6 .5M99.1 130.2l-1.1 1.1M99.1 130.2l.6 .6M99.7 125.3h.1"/>
<path d="M99.7 130.8h.1"/>
</g>
<g fill="none" stroke="#f00" stroke-width=".17">
<path d="M143.6 10.1h.1M143.6 10.1h1.8M150.9 10.1h1.8M152.7 10.1h.1M258.8 79.6h.1M258.8 79.6v1.8M253.3 83.2h.1M253.3 83.2h1.8M258.8 86.9h.1M258.8 85v1.9M92.4 125.3h.1M92.4 130.8h.1"/>
<path d="M92.4 125.3h1.8M92.4 130.8h1.8M99.7 125.3h1.8M99.7 130.8h1.8M101.5 125.3h.1M101.5 130.8h.1"/>
</g>
<circle cx="46.6" cy="154.5" r=".36" fill="#f0f"/>
<circle cx="46.6" cy="154.5" r=".36" fill="none" stroke="#f0f" stroke-width=".17"/>
<circle cx="44.8" cy="63.1" r=".34" fill="#f0f"/>
<circle cx="44.8" cy="63.1" r=".34" fill="none" stroke="#f0f" stroke-width=".17"/>
<circle cx="86.9" cy="48.5" r=".34" fill="#f0f"/>
<circle cx="86.9" cy="48.5" r=".34" fill="none" stroke="#f0f" stroke-width=".17"/>
<circle cx="231.3" cy="150.9" r=".34" fill="#f0f"/>
<circle cx="231.3" cy="150.9" r=".34" fill="none" stroke="#f0f" stroke-width=".17"/>
<circle cx="158.2" cy="33.8" r=".34" fill="#f0f"/>
<circle cx="158.2" cy="33.8" r=".34" fill="none" stroke="#f0f" stroke-width=".17"/>
<circle cx="160" cy="32" r=".34" fill="#f0f"/>
<circle cx="160" cy="32" r=".34" fill="none" stroke="#f0f" stroke-width=".17"/>
<circle cx="202.1" cy="11.9" r=".36" fill="#f0f"/>
<circle cx="202.1" cy="11.9" r=".36" fill="none" stroke="#f0f" stroke-width=".17"/>
<circle cx="136.2" cy="8.2" r=".34" fill="#f0f"/>
<circle cx="136.2" cy="8.2" r=".34" fill="none" stroke="#f0f" stroke-width=".17"/>
<circle cx="158.2" cy="8.2" r=".34" fill="#f0f"/>
<circle cx="158.2" cy="8.2" r=".34" fill="none" stroke="#f0f" stroke-width=".17"/>
<circle cx="160" cy="10" r=".35" fill="#f0f"/>
<circle cx="160" cy="10" r=".35" fill="none" stroke="#f0f" stroke-width=".17"/>
<g font-size="5.2">
<text x="24.7" y="8.9">ECE3301L SESSION 1</text>
<text x="86.9" y="8.9">LAB 11</text>
</g>
<g font-size="3.8">
<text x="6.4" y="15.1">REMOVE</text>
<text x="22.9" y="15.1">THE</text>
<text x="32.5" y="15.1">JUMPER</text>
<text x="49" y="15.1">AT</text>
<text x="56.3" y="15.1">JP3</text>
<text x="66" y="15.1">THAT</text>
<text x="77.9" y="15.1">IS</text>
<text x="85.3" y="15.1">CONNECTING</text>
<text x="111" y="15.1">PIN</text>
<text x="120.6" y="15.1">1</text>
<text x="6.4" y="18.9">TO 2 AND MOVE IT TO CONNECT FROM PIN 2 TO PIN 3.</text>
<text x="6.4" y="22.7">THIS</text>
<text x="18.4" y="22.7">WILL</text>
<text x="30.4" y="22.7">ALLOW</text>
<text x="44.7" y="22.7">THE</text>
<text x="54.4" y="22.7">SIGNAL</text>
<text x="71" y="22.7">'RA3'</text>
<text x="85.3" y="22.7">TO</text>
<text x="92.7" y="22.7">WORK</text>
<text x="104.7" y="22.7">PROPERLY.</text>
<text x="35.7" y="27.9">DEVELOPMENT</text>
<text x="64.6" y="27.9">BOARD</text>
</g>
<g font-size="3.5" fill="#000080">
<text x="59.4" y="46.1">R1</text>
<text x="68.6" y="46.1">33</text>
<text x="266.1" y="53.4">R1</text>
<text x="78.7" y="57.1">Z1</text>
<text x="265.4" y="57.4">100</text>
<text x="70.4" y="61.8">LM4040</text>
<text x="57.6" y="69.8">U1/P1</text>
</g>
<text font-size="3.5" x="49" y="48.8">+5V</text>
<g font-size="3.3">
<text x="77.7" y="47.5">VREF = 4.096V</text>
<text x="139.9" y="104.2">KEY PRESSED</text>
</g>
<g font-size="2.9" fill="#000080">
<text x="165.5" y="65.8">D1</text>
<text x="220.4" y="65.8">D2</text>
<text x="235" y="135.3">D3</text>
</g>
<g font-size="2.4">
<text x="225.9" y="10.2">DS3231</text>
<text x="236.2" y="10.2">BOARD</text>
<text x="225.9" y="28.4">DS1621</text>
<text x="236.2" y="28.4">BOARD</text>
<text x="260.6" y="87">or</text>
<text x="265.1" y="87">2N2222</text>
</g>
<text font-size="2.4" fill="#000080" x="260.6" y="85.4">2N3904</text>
<g font-size="1.7" fill="#004080">
<text x="219.5" y="5.3">1</text>
<text x="219.5" y="7.2">2</text>
<text x="219.5" y="9">3</text>
<text x="219.5" y="10.8">4</text>
<text x="219.5" y="12.7">5</text>
<text x="219.5" y="14.5">6</text>
<text x="120.6" y="47.5" transform="rotate(-90 120.6 47.5)">OUT</text>
<text x="126.1" y="47.5" transform="rotate(-90 126.1 47.5)">GND</text>
<text x="131.5" y="47.5" transform="rotate(-90 131.5 47.5)">VCC</text>
<text x="45.6" y="74.8" transform="rotate(-90 45.6 74.8)">VDD</text>
<text x="47.4" y="74.8" transform="rotate(-90 47.4 74.8)">VDD</text>
<text x="59.7" y="73">OSC2/CLKOUT</text>
<text x="64.4" y="76.7">RA0/AN0</text>
<text x="53" y="80.3">RA2/AN2/VREF-/CVREF</text>
<text x="57.4" y="84">RA4/T0CKIC1OUT</text>
<text x="59.1" y="82.2">RA3/AN3VREF+</text>
<text x="64.4" y="78.5">RA1/AN1</text>
<text x="49.2" y="85.8">RA5/AN4/SS/HLVDIN/C2OUT</text>
<text x="55.2" y="89.5">RB0/INT0/FLT0/AN12</text>
<text x="59.5" y="91.3">RB1/INT1/AN10</text>
<text x="59.6" y="95">RB3/AN9/CCP2</text>
<text x="60.4" y="93.1">RB2/INT2/AN8</text>
<text x="59.4" y="96.8">RB4/KBI0/AN11</text>
<text x="59.8" y="98.6">RB5/KBI1/PGM</text>
<text x="60" y="100.5">RB6/KBI2/PGC</text>
<text x="56" y="105.9">RC0/T1OSO/T13CKI</text>
<text x="58" y="107.8">RC1/T1OSI/CCP2</text>
<text x="60" y="102.3">RB7/KBI3/PGD</text>
<text x="11.9" y="113.2">1</text>
<text x="42.1" y="113.2">MCLR/Vpp</text>
<text x="59.6" y="109.6">RC2/CCP1/P1A</text>
<text x="60.5" y="111.4">RC3/SCK/SCL</text>
<text x="61" y="113.2">RC4/SDI/SDA</text>
<text x="11.9" y="115.1">2</text>
<text x="11.9" y="116.9">3</text>
<text x="11.9" y="118.7">4</text>
<text x="42.1" y="115.1">OSC1/CLKIN/RA7</text>
<text x="62.7" y="118.7">RC7/RX/DT</text>
<text x="62.8" y="116.9">RC6/TX/CK</text>
<text x="64" y="115.1">RC5/SDO</text>
<text x="11.9" y="120.6">5</text>
<text x="11.9" y="122.4">6</text>
<text x="63.3" y="122.4">RD0/PSP0</text>
<text x="63.3" y="124.2">RD1/PSP1</text>
<text x="59.7" y="131.5">RD5/PSP5/P1B</text>
<text x="63.3" y="126.1">RD2/PSP2</text>
<text x="63.3" y="127.9">RD3/PSP3</text>
<text x="63.3" y="129.7">RD4/PSP4</text>
<text x="59.6" y="133.3">RD6/PSP6/P1C</text>
<text x="59.6" y="135.2">RD7/PSP7/P1D</text>
<text x="45.6" y="142.7" transform="rotate(-90 45.6 142.7)">Vss</text>
<text x="47.4" y="142.7" transform="rotate(-90 47.4 142.7)">Vss</text>
<text x="61.2" y="140.7">RE1/WR/AN6</text>
<text x="61.6" y="138.9">RE0/RD/AN5</text>
<text x="61.7" y="142.5">RE2/CS/AN7</text>
</g>
<g font-size="1.7">
<text x="216.4" y="22.4">1</text>
<text x="216.4" y="24.3">2</text>
<text x="216.4" y="26.1">3</text>
<text x="216.4" y="27.9">4</text>
<text x="216.4" y="29.8">5</text>
<text x="216.4" y="31.6">6</text>
<text x="216.4" y="33.4">7</text>
<text x="216.4" y="35.3">8</text>
<text x="119.4" y="50.6" transform="rotate(-90 119.4 50.6)">1</text>
<text x="124.9" y="50.6" transform="rotate(-90 124.9 50.6)">2</text>
<text x="130.3" y="50.6" transform="rotate(-90 130.3 50.6)">3</text>
<text x="163.3" y="48">1</text>
<text x="163.3" y="53.6">3</text>
<text x="181.4" y="53.6">2</text>
<text x="221.8" y="48">1</text>
<text x="221.8" y="53.6">3</text>
<text x="239.9" y="53.6">2</text>
<text x="101" y="55.4">1</text>
<text x="101" y="57.2">2</text>
<text x="101" y="59">3</text>
<text x="163.3" y="59">4</text>
<text x="221.8" y="59">4</text>
<text x="262" y="63.7" transform="rotate(-90 262 63.7)">2</text>
<text x="44.4" y="69.2" transform="rotate(-90 44.4 69.2)">32</text>
<text x="46.2" y="69.2" transform="rotate(-90 46.2 69.2)">11</text>
<text x="73.5" y="71.8">14</text>
<text x="73.5" y="75.5">2</text>
<text x="73.5" y="77.3">3</text>
<text x="258.4" y="74.4" transform="rotate(-90 258.4 74.4)">1</text>
<text x="73.5" y="79.2">4</text>
<text x="73.5" y="81">5</text>
<text x="73.5" y="82.8">6</text>
<text x="73.5" y="84.6">7</text>
<text x="73.5" y="88.3">33</text>
<text x="73.5" y="90.1">34</text>
<text x="73.5" y="91.9">35</text>
<text x="73.5" y="93.8">36</text>
<text x="73.5" y="95.6">37</text>
<text x="73.5" y="97.5">38</text>
<text x="73.5" y="99.3">39</text>
<text x="73.5" y="101.1">40</text>
<text x="73.5" y="106.6">16</text>
<text x="73.5" y="104.7">15</text>
<text x="38" y="113.9">13</text>
<text x="38.9" y="112.1">1</text>
<text x="73.5" y="113.9">24</text>
<text x="73.5" y="112.1">23</text>
<text x="73.5" y="110.2">18</text>
<text x="73.5" y="108.4">17</text>
<text x="73.5" y="117.6">26</text>
<text x="73.5" y="115.7">25</text>
<text x="232.8" y="117.6">1</text>
<text x="73.5" y="121.2">19</text>
<text x="73.5" y="123">20</text>
<text x="73.5" y="124.9">21</text>
<text x="232.8" y="123">3</text>
<text x="250.9" y="123">2</text>
<text x="73.5" y="126.7">22</text>
<text x="73.5" y="128.5">27</text>
<text x="73.5" y="130.3">28</text>
<text x="232.8" y="128.5">4</text>
<text x="73.5" y="137.7">8</text>
<text x="73.5" y="132.2">29</text>
<text x="73.5" y="134">30</text>
<text x="73.5" y="139.5">9</text>
<text x="73.5" y="141.3">10</text>
<text x="44.4" y="146.6" transform="rotate(-90 44.4 146.6)">31</text>
<text x="46.2" y="146.6" transform="rotate(-90 46.2 146.6)">12</text>
<text x="245.6" y="148.6">8</text>
<text x="245.6" y="156">4</text>
<text x="245.6" y="154.1">5</text>
<text x="245.6" y="152.3">6</text>
<text x="245.6" y="150.5">7</text>
<text x="245.6" y="161.5">1</text>
<text x="245.6" y="159.6">2</text>
<text x="245.6" y="157.8">3</text>
</g>
<g font-size="1.6">
<text x="123.4" y="8.6">VCC</text>
<text x="191.9" y="12.2">VCC</text>
<text x="134.5" y="37.1">IR</text>
<text x="257.7" y="45.2">+5V</text>
<text x="37.5" y="60.9">USB_POWER</text>
<text x="128.9" y="60.9">VCC</text>
<text x="21" y="104.8">USB_POWER</text>
<text x="223.7" y="151.4">VCC</text>
</g>
<g font-size="1.6" fill="#000080">
<text x="139.9" y="7.9">R2</text>
<text x="139.9" y="9.7">R3</text>
<text x="150.9" y="7.9">4.7K</text>
<text x="150.9" y="9.7">4.7K</text>
<text x="225.9" y="7.9">JP3</text>
<text x="225.9" y="13.3">HEADER 6</text>
<text x="225.9" y="26.2">JP4</text>
<text x="134.5" y="35.3">U2</text>
<text x="225.9" y="31.6">HEADER 8</text>
<text x="96" y="64.6">JP3</text>
<text x="94.2" y="66.4">HEADER 3</text>
<text x="160" y="68.2">LED_RGB COMMON CATHODE</text>
<text x="218.6" y="68.2">LED_RGB COMMON CATHODE</text>
<text x="263.6" y="66.4">BZ1</text>
<text x="263.6" y="68.6">BUZZER</text>
<text x="260.6" y="82.8">Q1</text>
<text x="88.7" y="95.6">RINT3</text>
<text x="88.7" y="93.8">RINT2</text>
<text x="101.5" y="95.6">220</text>
<text x="101.5" y="93.8">220</text>
<text x="88.7" y="97.5">RINT4</text>
<text x="101.5" y="97.5">220</text>
<text x="136.3" y="101.1">D5</text>
<text x="149.1" y="101.1">LED</text>
<text x="88.7" y="104.8">RIN1</text>
<text x="88.7" y="106.6">RINT6</text>
<text x="101.5" y="104.8">220</text>
<text x="101.5" y="106.6">220</text>
<text x="9.9" y="110.4">JP14</text>
<text x="138.1" y="113.9">R3</text>
<text x="138.1" y="110.3">R2</text>
<text x="150.9" y="113.9">1K</text>
<text x="150.9" y="110.3">1K</text>
<text x="8.3" y="124.9">HEADER 6</text>
<text x="88.7" y="123.1">RINT11</text>
<text x="88.7" y="124.9">RINT12</text>
<text x="101.5" y="123.1">220</text>
<text x="101.5" y="124.9">220</text>
<text x="88.7" y="126.7">RINT19</text>
<text x="88.7" y="128.6">RINT16</text>
<text x="88.7" y="130.4">RINT17</text>
<text x="101.5" y="126.7">220</text>
<text x="101.5" y="128.6">220</text>
<text x="101.5" y="130.4">220</text>
<text x="88.7" y="132.2">RINT18</text>
<text x="88.7" y="137.7">RINT23</text>
<text x="101.5" y="132.2">220</text>
<text x="101.5" y="137.7">220</text>
<text x="229.5" y="137.7">LED_RGB COMMON CATHODE</text>
<text x="88.7" y="139.5">RINT24</text>
<text x="88.7" y="141.4">RINT25</text>
<text x="101.5" y="139.5">220</text>
<text x="101.5" y="141.4">220</text>
<text x="54" y="146.9">PIC18F4321</text>
<text x="247.8" y="145">JP1</text>
<text x="253.3" y="154.2">HEADER 8</text>
</g>
<g font-size="1.6" fill="#f00">
<text x="162.3" y="7.9">SCL</text>
<text x="162.3" y="9.7">SDA</text>
<text x="164.1" y="33.5">SCL</text>
<text x="164.1" y="31.6">SDA</text>
<text x="151.3" y="48.1">PORTB.3</text>
<text x="151.3" y="53.6">PORTB.4</text>
<text x="211.6" y="48.1">PORTD.1</text>
<text x="211.6" y="53.6">PORTD.2</text>
<text x="151.3" y="59.1">PORTB.5</text>
<text x="211.6" y="59.1">PORTD.3</text>
<text x="112.9" y="81">RA4</text>
<text x="112.9" y="82.8">RA5</text>
<text x="133" y="81">SDA</text>
<text x="133" y="82.8">SCL</text>
<text x="101.9" y="90.2">RB1</text>
<text x="114.7" y="93.8">PORTB.3</text>
<text x="114.7" y="95.6">PORTB.4</text>
<text x="114.7" y="97.5">PORTB.5</text>
<text x="114.7" y="106.6">PORTC.1</text>
<text x="114.7" y="104.8">PORTC.0</text>
<text x="114.7" y="110.3">RC3</text>
<text x="114.7" y="113.9">RC5</text>
<text x="222.6" y="117.6">PORTE.0</text>
<text x="114.7" y="123.1">PORTD.1</text>
<text x="114.7" y="124.9">PORTD.2</text>
<text x="222.6" y="123.1">PORTE.1</text>
<text x="114.7" y="128.6">PORTD.4</text>
<text x="114.7" y="130.4">PORTD.5</text>
<text x="114.7" y="126.7">PORTD.3</text>
<text x="222.6" y="128.6">PORTE.2</text>
<text x="114.7" y="132.2">PORTD.6</text>
<text x="114.7" y="137.7">PORTE.0</text>
<text x="114.7" y="141.4">PORTE.2</text>
<text x="114.7" y="139.5">PORTE.1</text>
<text x="237.2" y="148.7">GND</text>
<text x="202.5" y="156">SDO</text>
<text x="202.5" y="152.4">SCL</text>
<text x="237.2" y="154.2">SCL</text>
<text x="237.2" y="152.4">VCC</text>
<text x="237.2" y="150.5">VCC</text>
<text x="187.8" y="157.8">PORTD.4</text>
<text x="187.8" y="161.5">PORTD.6</text>
<text x="187.8" y="159.6">PORTD.5</text>
<text x="202.5" y="157.4">TFT_D/C#</text>
<text x="202.5" y="161.1">TFT_RST#</text>
<text x="202.5" y="159.2">TFT_CS#</text>
</g>
<g font-size="1.6" fill="#00f">
<text x="132.2" y="39.9" transform="rotate(-90 132.2 39.9)">IR</text>
<text x="132.2" y="37" transform="rotate(-90 132.2 37)">Receiver</text>
</g>
<g font-size="1.5" fill="#00f">
<text x="165.5" y="47.9">R-</text>
<text x="224" y="47.9">R-</text>
<text x="165.5" y="53.4">G-</text>
<text x="224" y="53.4">G-</text>
<text x="165.5" y="58.8">B-</text>
<text x="224" y="58.8">B-</text>
<text x="235" y="117.4">R-</text>
<text x="235" y="122.9">G-</text>
<text x="235" y="128.4">B-</text>
</g>
<g font-size=".6">
<text x="28.5" y=".7">E</text>
<text x="83.7" y=".7">D</text>
<text x="139" y=".7">C</text>
<text x="194.2" y=".7">B</text>
<text x="249.4" y=".7">A</text>
<text x=".3" y="19">E</text>
<text x="277.3" y="19">E</text>
<text x=".3" y="54.1">D</text>
<text x="277.3" y="54.1">D</text>
<text x=".3" y="89.2">C</text>
<text x="277.3" y="89.2">C</text>
<text x=".3" y="124.4">B</text>
<text x="277.3" y="124.4">B</text>
<text x=".3" y="159.5">A</text>
<text x="277.3" y="159.5">A</text>
<text x="28.5" y="177.2">E</text>
<text x="83.7" y="177.2">D</text>
<text x="139" y="177.2">C</text>
<text x="194.2" y="177.2">B</text>
<text x="249.4" y="177.2">A</text>
</g>
</svg>
